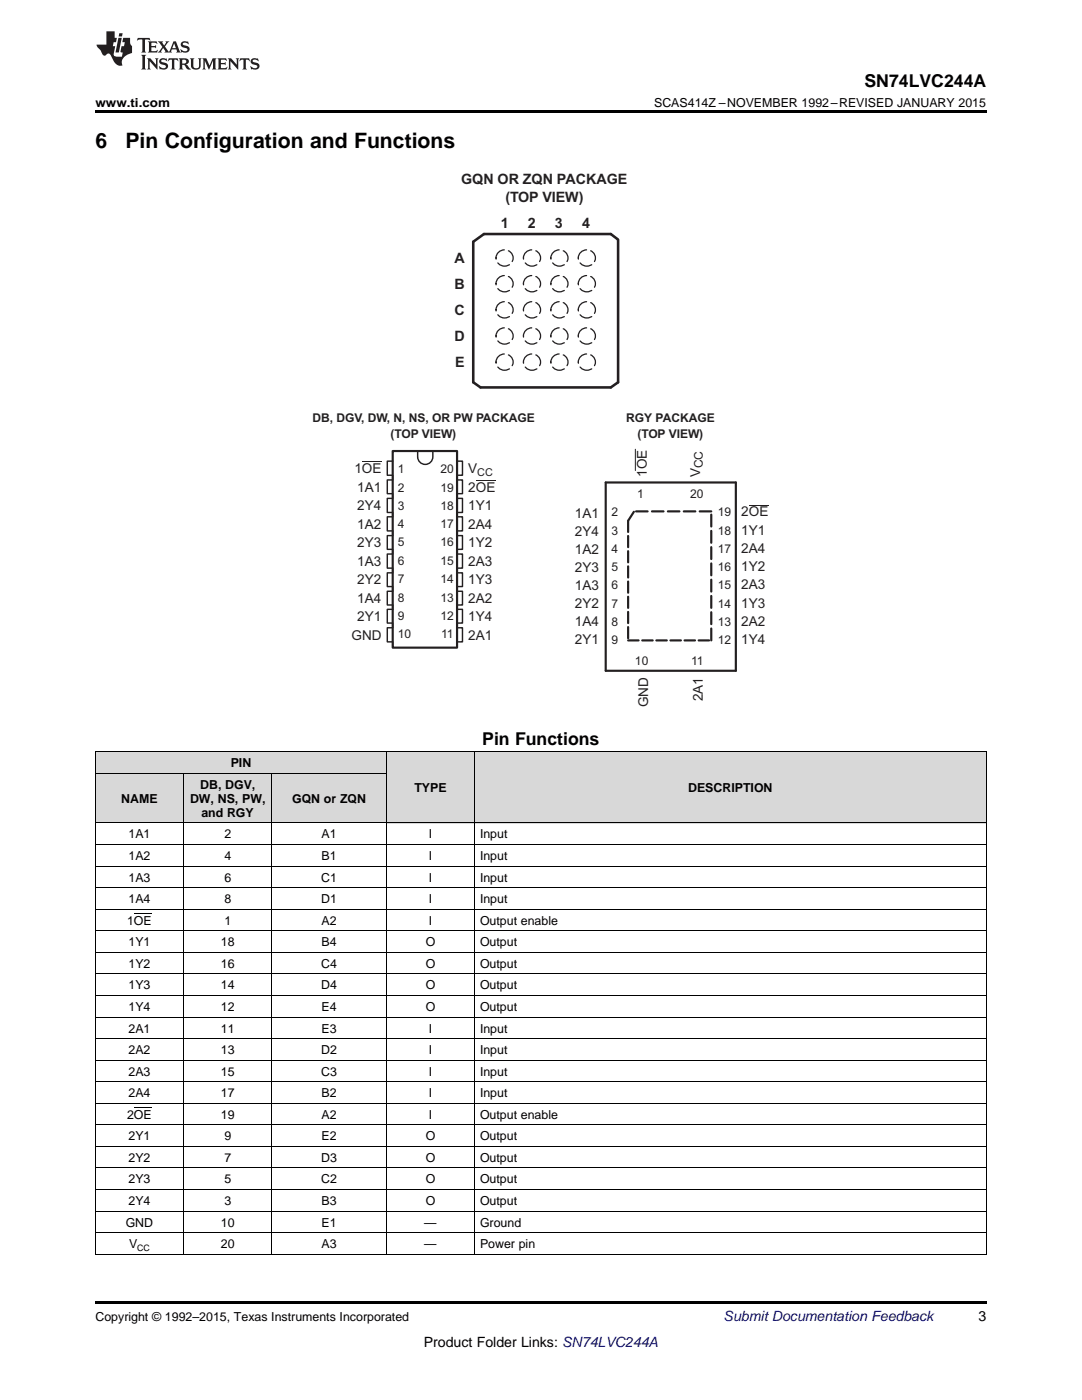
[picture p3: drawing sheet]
<svg xmlns="http://www.w3.org/2000/svg" width="216mm" height="279mm" viewBox="0 0 216 279" stroke-linecap="round" stroke-linejoin="round" font-family="sans-serif">
<g fill="#d8d8d8">
<path d="M19 154.3h17.7v10h-17.7z"/>
<path d="M36.7 154.3h17.6v10h-17.6z"/>
<path d="M54.3 154.3h22.8v10h-22.8z"/>
<path d="M77.1 150h17.6v14.3h-17.6z"/>
<path d="M94.7 150h102.1v14.3h-102.1z"/>
<path d="M19 150h17.7v4.3h-17.7z"/>
<path d="M36.7 150h17.6v4.3h-17.6z"/>
<path d="M54.3 150h22.8v4.3h-22.8z"/>
</g>
<path d="M19 22h177.8v.5h-177.8zM19 259.7h177.8v.5h-177.8z" fill="#000"/>
<g fill="none" stroke="#000" stroke-width=".2">
<path d="M19 154.3h58.1M19 150h177.8M19.1 150v100.4M36.6 154.3v96.1M54.2 154.3v96.1M77.1 150v100.4M94.7 150v100.4M196.8 150v100.4M19 177.1h177.8M19 172.8h177.8M19 168.5h177.8M19 164.2h177.8"/>
<path d="M19 198.7h177.8M19 194.4h177.8M19 190.1h177.8M19 185.8h177.8M19 181.5h177.8M19 215.9h177.8M19 211.6h177.8M19 207.3h177.8M19 203h177.8M19 237.4h177.8M19 233.1h177.8M19 228.8h177.8"/>
<path d="M19 224.5h177.8M19 220.2h177.8M19 250.3h177.8M19 246h177.8M19 241.7h177.8"/>
</g>
<path d="M78.4 92h-1.1v2.8h1.1v1h-1.1v2.7h1.1v1h-1.1v2.8h1.1v.8h-1.1v2.9h1.1v.8M83.3 90v1.2a1.51 1.51 0 0 0 1.6 1.5 1.51 1.51 0 0 0 1.5-1.5v-1.2M91.2 92h1.1v2.8h-1.1v1h1.1v2.7h-1.1v1h1.1v2.8h-1.1v.8h1.1v2.9h-1.1v.8M78.4 106.9h-1.1v2.7h1.1v1h-1.1v2.8h1.1v.9h-1.1v2.8h1.1v.9h-1.1v2.7h1.1v1M91.2 106.9h1.1v2.7h-1.1v1h1.1v2.8h-1.1v.9h1.1v2.8h-1.1v.9h1.1v2.7h-1.1v1M78.4 121.6h-1.1v2.7h1.1v1h-1.1v2.8h1.1v.9M91.2 121.6h1.1v2.7h-1.1v1h1.1v2.8h-1.1v.9" fill="none" stroke="#231f20" stroke-width=".29"/>
<path d="M78.4 90h12.8v39.3h-12.8zM120.9 96.3h25.9v37.6h-25.9z" fill="none" stroke="#231f20" stroke-width=".43"/>
<path d="M72.2 92.2h3.9M95 95.9h3.8M126.8 89.7v4.2M149.4 100.8h3.9" fill="none" stroke="#231f20" stroke-width=".2"/>
<path d="M126.5 102.1l-1.2 1.8" fill="none" stroke="#231f20" stroke-width=".43" stroke-dasharray="2.1 .8"/>
<path d="M125.3 103.9v23.9" fill="none" stroke="#231f20" stroke-width=".43" stroke-dasharray="2.2 .8"/>
<path d="M125.3 127.8h16.6" fill="none" stroke="#231f20" stroke-width=".43" stroke-dasharray="2.1 .7"/>
<path d="M141.9 127.8v-25.7" fill="none" stroke="#231f20" stroke-width=".43" stroke-dasharray="2.4 .9"/>
<path d="M141.9 102.1h-15.4" fill="none" stroke="#231f20" stroke-width=".43" stroke-dasharray="2.3 .9"/>
<path d="M94.4 48.2l2.2-1.5h25.3l1.4 1.1v28.5l-1.4 1h-26l-1.5-1z" fill="none" stroke="#241f21" stroke-width=".51"/>
<g fill="none" stroke="#241f21" stroke-width=".26" stroke-dasharray="2.6 .9">
<circle cx="100.6" cy="51.5" r="1.67"/>
<circle cx="100.6" cy="56.6" r="1.67"/>
<circle cx="106.1" cy="51.5" r="1.67"/>
<circle cx="106.1" cy="56.6" r="1.67"/>
<circle cx="111.6" cy="51.5" r="1.67"/>
<circle cx="111.6" cy="56.6" r="1.67"/>
<circle cx="117.1" cy="51.5" r="1.67"/>
<circle cx="117.1" cy="56.6" r="1.67"/>
<circle cx="100.6" cy="61.8" r="1.67"/>
<circle cx="100.6" cy="72.3" r="1.67"/>
<circle cx="100.6" cy="67.1" r="1.67"/>
<circle cx="106.1" cy="61.8" r="1.67"/>
<circle cx="106.1" cy="72.3" r="1.67"/>
<circle cx="106.1" cy="67.1" r="1.67"/>
<circle cx="111.6" cy="61.8" r="1.67"/>
<circle cx="111.6" cy="72.3" r="1.67"/>
<circle cx="111.6" cy="67.1" r="1.67"/>
<circle cx="117.1" cy="61.8" r="1.67"/>
<circle cx="117.1" cy="72.3" r="1.67"/>
<circle cx="117.1" cy="67.1" r="1.67"/>
</g>
<g fill="#231f20">
<path d="M27.5 7.6l-.1 .5 .4-.2h.6v.1v2.1l-.2 .4h1l-.3-.4v-2.1l.1-.1h.5l.5 .2-.2-.5zM29.5 8.3l.2 .3v1.5l-.2 .4h1.8l.2-.6a1.04 1.04 0 0 1-1.3 .2v-.7h.6l.3 .2v-.6l-.3 .2h-.6v-.6l.8-.1 .4 .3-.2-.5zM31.5 8.3l.9 1.1-.9 1.1h.8l-.2-.2 .5-.7 .4 .7-.2 .2h1.5l-.1-.2 .1-.4h.9l.1 .4-.2 .2h1l-.3-.3-.7-1.9h-.5l-.9 2-.8-1 .9-1h-.8l.1 .3-.3 .5-.4-.6 .2-.2zM34.7 8.6l.4 1h-.7zM36.3 8.4a.63 .63 0 0 0-.2 .7 .63 .63 0 0 0 .6 .4l.6 .2 .1 .2a.75 .75 0 0 1-.7 .4 .75 .75 0 0 1-.6-.5l.1 .7 .1-.1a1.11 1.11 0 0 0 1.5-.6 1.13 1.13 0 0 0-1.2-.8l-.1-.4a1.04 1.04 0 0 1 1.2 .2l-.2-.5-.1 .1-.5-.2zM28.2 10.9l.2 .4v2.2l-.2 .4h1l-.3-.4v-2.2l.3-.4zM29.3 11.6l.3 .4v1.5l-.3 .4h.8l-.2-.4v-1.3l1.5 1.7v-1.9l.2-.4h-.7l.2 .4v.9l-1.1-1.3zM32 11.8a.62 .62 0 0 0-.2 .7 .62 .62 0 0 0 .6 .4l.6 .1 .1 .3a.76 .76 0 0 1-.7 .3 .76 .76 0 0 1-.6-.4l.1 .7 .1-.1a1.11 1.11 0 0 0 1.5-.6 1.13 1.13 0 0 0-1.2-.8l-.1-.4a1.04 1.04 0 0 1 1.2 .2l-.2-.6-.1 .1-.5-.1zM33.7 11.6l-.2 .6a.61 .61 0 0 1 .8-.3v1.6l-.2 .4h.9l-.2-.4v-1.6a.63 .63 0 0 1 .8 .3l-.2-.6zM35.6 11.6l.3 .4v1.5l-.3 .4h1l-.2-.2v-.8l.5 .2a.76 .76 0 0 0 1.2 .7l-1-1a.58 .58 0 0 0 .6-.5 .58 .58 0 0 0-.5-.6zM36.4 11.9h.1a.45 .45 0 0 1 .5 .1 .45 .45 0 0 1 .1 .5l-.7 .2zM37.9 11.6l.2 .2a2.17 2.17 0 0 0 .3 1.9 .99 .99 0 0 0 1.6-.6v-1.1l.2-.4h-.7l.2 .2a1.92 1.92 0 0 1-.2 1.8 .6 .6 0 0 1-.9-.5v-1.1l.2-.4zM40.4 11.6l.2 .4v1.5l-.2 .4h.7l-.2-.4v-1.4l.8 1.8 .8-1.8v1.4l-.2 .4h.9l-.2-.4v-1.5l.2-.4h-.8l-.6 1.5-.6-1.5zM43.4 11.6l.2 .4v1.5l-.2 .4h1.8l.2-.6a1.04 1.04 0 0 1-1.3 .1v-.6h.5l.4 .2v-.6l-.4 .2h-.5v-.7h.8l.3 .3-.1-.6zM45.5 11.6l.2 .4v1.5l-.2 .4h.7l-.2-.4v-1.3l1.5 1.7v-1.9l.2-.4h-.7l.2 .4v.9l-1.1-1.3zM47.9 11.6l-.1 .6a.61 .61 0 0 1 .8-.3v1.6l-.3 .4h1l-.3-.4 .1-1.6a.63 .63 0 0 1 .7 .3l-.1-.6zM50.2 11.8a.62 .62 0 0 0-.2 .7 .62 .62 0 0 0 .6 .4l.6 .1 .2 .3a.76 .76 0 0 1-.8 .3 .76 .76 0 0 1-.6-.4l.1 .7 .2-.1a1.11 1.11 0 0 0 1.5-.6 1.13 1.13 0 0 0-1.3-.8l-.1-.4a1.04 1.04 0 0 1 1.2 .2l-.1-.6-.2 .1-.5-.1z"/>
<path d="M21.2 6.3v2.6h-1.9l.1 .4 .7 .9a.91 .91 0 0 0 1 .8 .56 .56 0 0 1 .5-.3 .56 .56 0 0 1 .5 .3l.4 .8a1.53 1.53 0 0 0 1.9 1.2 1.54 1.54 0 0 1 1-2.1l.9-.3v-1.4a1.52 1.52 0 0 1-.3-1.6h-1.4l-.2 .8h.5l-.2 .8h-.4l-.2 1v.2l.4 .1-.2 .8a1.93 1.93 0 0 1-1.6-.3l.3-1.8h-.5l.2-.8h.4l.2-.8h-.4v-1.3zM23.6 7.6l-.6 2.9h.7l.6-2.9zM23.8 6.6l-.1 .7h.6l.2-.7z"/>
</g>
<path d="M26.7 182.4h3.6M26.7 221.1h3.6" fill="none" stroke="#000" stroke-width=".2"/>
<g font-size="4.2">
<text x="19" y="29.6">6</text>
<text x="25" y="29.6">Pin Configuration and Functions</text>
</g>
<g font-size="3.5">
<text x="172.5" y="17.3">SN74LVC244A</text>
<text x="96.2" y="148.8">Pin Functions</text>
</g>
<g font-size="2.9" fill="#241f21">
<text x="92" y="36.7">GQN OR ZQN PACKAGE</text>
<text x="100.8" y="40.3">(TOP VIEW)</text>
<text x="99.9" y="45.4">1</text>
<text x="105.3" y="45.4">2</text>
<text x="110.7" y="45.4">3</text>
<text x="116.2" y="45.4">4</text>
<text x="90.7" y="52.4">A</text>
<text x="90.7" y="57.7">B</text>
<text x="90.7" y="62.9">C</text>
<text x="90.7" y="68">D</text>
<text x="90.8" y="73.2">E</text>
</g>
<text font-size="2.8" fill="#0000c8" x="144.4" y="263.6">Submit Documentation Feedback</text>
<g font-size="2.8">
<text x="195.3" y="263.6">3</text>
<text x="84.6" y="268.9">Product Folder Links: SN74LVC244A</text>
</g>
<g font-size="2.7" fill="#231f20">
<text x="70.7" y="94.4">1OE</text>
<text x="93.4" y="94.4">V</text>
<text x="129.1" y="95.1" transform="rotate(-90 129.1 95.1)">1OE</text>
<text x="139.7" y="95.1" transform="rotate(-90 139.7 95.1)">V</text>
<text x="71.3" y="98.1">1A1</text>
<text x="71.3" y="101.8">2Y4</text>
<text x="93.4" y="101.8">1Y1</text>
<text x="93.4" y="98.1">2OE</text>
<text x="71.3" y="105.5">1A2</text>
<text x="93.4" y="105.5">2A4</text>
<text x="114.7" y="103.3">1A1</text>
<text x="114.7" y="106.9">2Y4</text>
<text x="147.9" y="106.7">1Y1</text>
<text x="147.9" y="103.1">2OE</text>
<text x="71.3" y="109.2">2Y3</text>
<text x="71.3" y="112.9">1A3</text>
<text x="93.4" y="109.2">1Y2</text>
<text x="93.4" y="112.9">2A3</text>
<text x="114.7" y="110.5">1A2</text>
<text x="147.9" y="110.4">2A4</text>
<text x="71.3" y="116.6">2Y2</text>
<text x="93.4" y="116.6">1Y3</text>
<text x="114.7" y="114.1">2Y3</text>
<text x="114.7" y="117.8">1A3</text>
<text x="147.9" y="114">1Y2</text>
<text x="147.9" y="117.6">2A3</text>
<text x="71.3" y="120.3">1A4</text>
<text x="71.3" y="124">2Y1</text>
<text x="93.4" y="120.3">2A2</text>
<text x="93.4" y="124">1Y4</text>
<text x="114.7" y="121.4">2Y2</text>
<text x="114.7" y="125">1A4</text>
<text x="147.9" y="121.2">1Y3</text>
<text x="147.9" y="124.9">2A2</text>
<text x="70.1" y="127.7">GND</text>
<text x="93.4" y="127.7">2A1</text>
<text x="114.7" y="128.6">2Y1</text>
<text x="147.9" y="128.5">1Y4</text>
<text x="129.3" y="141.2" transform="rotate(-90 129.3 141.2)">GND</text>
<text x="140.3" y="140" transform="rotate(-90 140.3 140)">2A1</text>
</g>
<g font-size="2.5">
<text x="19" y="21.4">www.ti.com</text>
<text x="130.5" y="21.4">SCAS414Z –NOVEMBER 1992–REVISED JANUARY 2015</text>
<text x="46" y="153.1">PIN</text>
<text x="24.2" y="160.2">NAME</text>
<text x="37.9" y="160.2">DW, NS, PW,</text>
<text x="39.9" y="157.4">DB, DGV,</text>
<text x="58.3" y="160.2">GQN or ZQN</text>
<text x="82.7" y="158">TYPE</text>
<text x="137.3" y="158">DESCRIPTION</text>
<text x="25.6" y="167.3">1A1</text>
<text x="40.2" y="163">and RGY</text>
<text x="44.8" y="167.3">2</text>
<text x="64.2" y="167.3">A1</text>
<text x="85.5" y="167.3">I</text>
<text x="95.8" y="167.3">Input</text>
<text x="25.6" y="171.6">1A2</text>
<text x="44.8" y="171.6">4</text>
<text x="64.2" y="171.6">B1</text>
<text x="85.5" y="171.6">I</text>
<text x="95.8" y="171.6">Input</text>
<text x="25.6" y="175.9">1A3</text>
<text x="44.8" y="175.9">6</text>
<text x="64.1" y="175.9">C1</text>
<text x="85.5" y="175.9">I</text>
<text x="95.8" y="175.9">Input</text>
<text x="25.4" y="184.5">1OE</text>
<text x="25.6" y="180.2">1A4</text>
<text x="44.8" y="180.2">8</text>
<text x="44.8" y="184.5">1</text>
<text x="64.1" y="180.2">D1</text>
<text x="64.2" y="184.5">A2</text>
<text x="85.5" y="180.2">I</text>
<text x="85.5" y="184.5">I</text>
<text x="95.8" y="180.2">Input</text>
<text x="95.8" y="184.5">Output enable</text>
<text x="25.6" y="188.8">1Y1</text>
<text x="44.1" y="188.8">18</text>
<text x="64.2" y="188.8">B4</text>
<text x="84.9" y="188.8">O</text>
<text x="95.8" y="188.8">Output</text>
<text x="25.6" y="193.1">1Y2</text>
<text x="25.6" y="197.4">1Y3</text>
<text x="44.1" y="193.1">16</text>
<text x="44.1" y="197.4">14</text>
<text x="64.1" y="193.1">C4</text>
<text x="64.1" y="197.4">D4</text>
<text x="84.9" y="193.1">O</text>
<text x="84.9" y="197.4">O</text>
<text x="95.8" y="193.1">Output</text>
<text x="95.8" y="197.4">Output</text>
<text x="25.6" y="201.8">1Y4</text>
<text x="44.1" y="201.8">12</text>
<text x="64.2" y="201.8">E4</text>
<text x="84.9" y="201.8">O</text>
<text x="95.8" y="201.8">Output</text>
<text x="25.6" y="206.1">2A1</text>
<text x="44.1" y="206.1">11</text>
<text x="64.2" y="206.1">E3</text>
<text x="85.5" y="206.1">I</text>
<text x="95.8" y="206.1">Input</text>
<text x="25.6" y="210.4">2A2</text>
<text x="25.6" y="214.7">2A3</text>
<text x="44.1" y="210.4">13</text>
<text x="44.1" y="214.7">15</text>
<text x="64.1" y="210.4">D2</text>
<text x="64.1" y="214.7">C3</text>
<text x="85.5" y="210.4">I</text>
<text x="85.5" y="214.7">I</text>
<text x="95.8" y="210.4">Input</text>
<text x="95.8" y="214.7">Input</text>
<text x="25.6" y="219">2A4</text>
<text x="44.1" y="219">17</text>
<text x="64.2" y="219">B2</text>
<text x="85.5" y="219">I</text>
<text x="95.8" y="219">Input</text>
<text x="25.4" y="223.3">2OE</text>
<text x="25.6" y="227.6">2Y1</text>
<text x="44.1" y="223.3">19</text>
<text x="44.8" y="227.6">9</text>
<text x="64.2" y="223.3">A2</text>
<text x="64.2" y="227.6">E2</text>
<text x="84.9" y="227.6">O</text>
<text x="85.5" y="223.3">I</text>
<text x="95.8" y="223.3">Output enable</text>
<text x="95.8" y="227.6">Output</text>
<text x="25.6" y="231.9">2Y2</text>
<text x="44.8" y="231.9">7</text>
<text x="64.1" y="231.9">D3</text>
<text x="84.9" y="231.9">O</text>
<text x="95.8" y="231.9">Output</text>
<text x="25.6" y="236.2">2Y3</text>
<text x="44.8" y="236.2">5</text>
<text x="64.1" y="236.2">C2</text>
<text x="84.9" y="236.2">O</text>
<text x="95.8" y="236.2">Output</text>
<text x="25.1" y="244.8">GND</text>
<text x="25.6" y="240.5">2Y4</text>
<text x="44.1" y="244.8">10</text>
<text x="44.8" y="240.5">3</text>
<text x="64.2" y="240.5">B3</text>
<text x="64.2" y="244.8">E1</text>
<text x="84.7" y="244.8">—</text>
<text x="84.9" y="240.5">O</text>
<text x="95.8" y="240.5">Output</text>
<text x="95.8" y="244.8">Ground</text>
<text x="25.8" y="249.1">V</text>
<text x="44.1" y="249.1">20</text>
<text x="64.2" y="249.1">A3</text>
<text x="84.7" y="249.1">—</text>
<text x="95.8" y="249.1">Power pin</text>
<text x="19" y="263.6">Copyright © 1992–2015, Texas Instruments Incorporated</text>
</g>
<g font-size="2.4" fill="#231f20">
<text x="62.3" y="84.3">DB, DGV, DW, N, NS, OR PW PACKAGE</text>
<text x="77.9" y="87.3">(TOP VIEW)</text>
<text x="125" y="84.3">RGY PACKAGE</text>
<text x="127.2" y="87.3">(TOP VIEW)</text>
<text x="79.4" y="94.4">1</text>
<text x="87.9" y="94.4">20</text>
<text x="140.3" y="93.5" transform="rotate(-90 140.3 93.5)">CC</text>
<text x="79.4" y="98.1">2</text>
<text x="79.4" y="101.8">3</text>
<text x="87.9" y="98.1">19</text>
<text x="87.9" y="101.8">18</text>
<text x="127.1" y="99.3">1</text>
<text x="137.7" y="99.3">20</text>
<text x="79.4" y="105.4">4</text>
<text x="87.9" y="105.4">17</text>
<text x="122" y="103.1">2</text>
<text x="122" y="106.7">3</text>
<text x="143.2" y="103">19</text>
<text x="143.2" y="106.7">18</text>
<text x="79.4" y="109.1">5</text>
<text x="79.4" y="112.7">6</text>
<text x="87.9" y="109.1">16</text>
<text x="87.9" y="112.7">15</text>
<text x="122" y="110.4">4</text>
<text x="143.2" y="110.3">17</text>
<text x="143.2" y="114">16</text>
<text x="79.4" y="116.4">7</text>
<text x="87.9" y="116.4">14</text>
<text x="122" y="114">5</text>
<text x="122" y="117.6">6</text>
<text x="143.2" y="117.6">15</text>
<text x="79.4" y="120.1">8</text>
<text x="79.4" y="123.8">9</text>
<text x="87.9" y="120.1">13</text>
<text x="87.9" y="123.8">12</text>
<text x="122" y="121.3">7</text>
<text x="122" y="124.9">8</text>
<text x="143.2" y="121.2">14</text>
<text x="143.2" y="124.9">13</text>
<text x="79.4" y="127.4">10</text>
<text x="88" y="127.4">11</text>
<text x="122" y="128.6">9</text>
<text x="143.2" y="128.5">12</text>
<text x="126.7" y="132.8">10</text>
<text x="137.9" y="132.8">11</text>
</g>
<text font-size="2.2" fill="#231f20" x="95.2" y="95">CC</text>
<text font-size="1.8" x="27.4" y="249.6">CC</text>
</svg>
